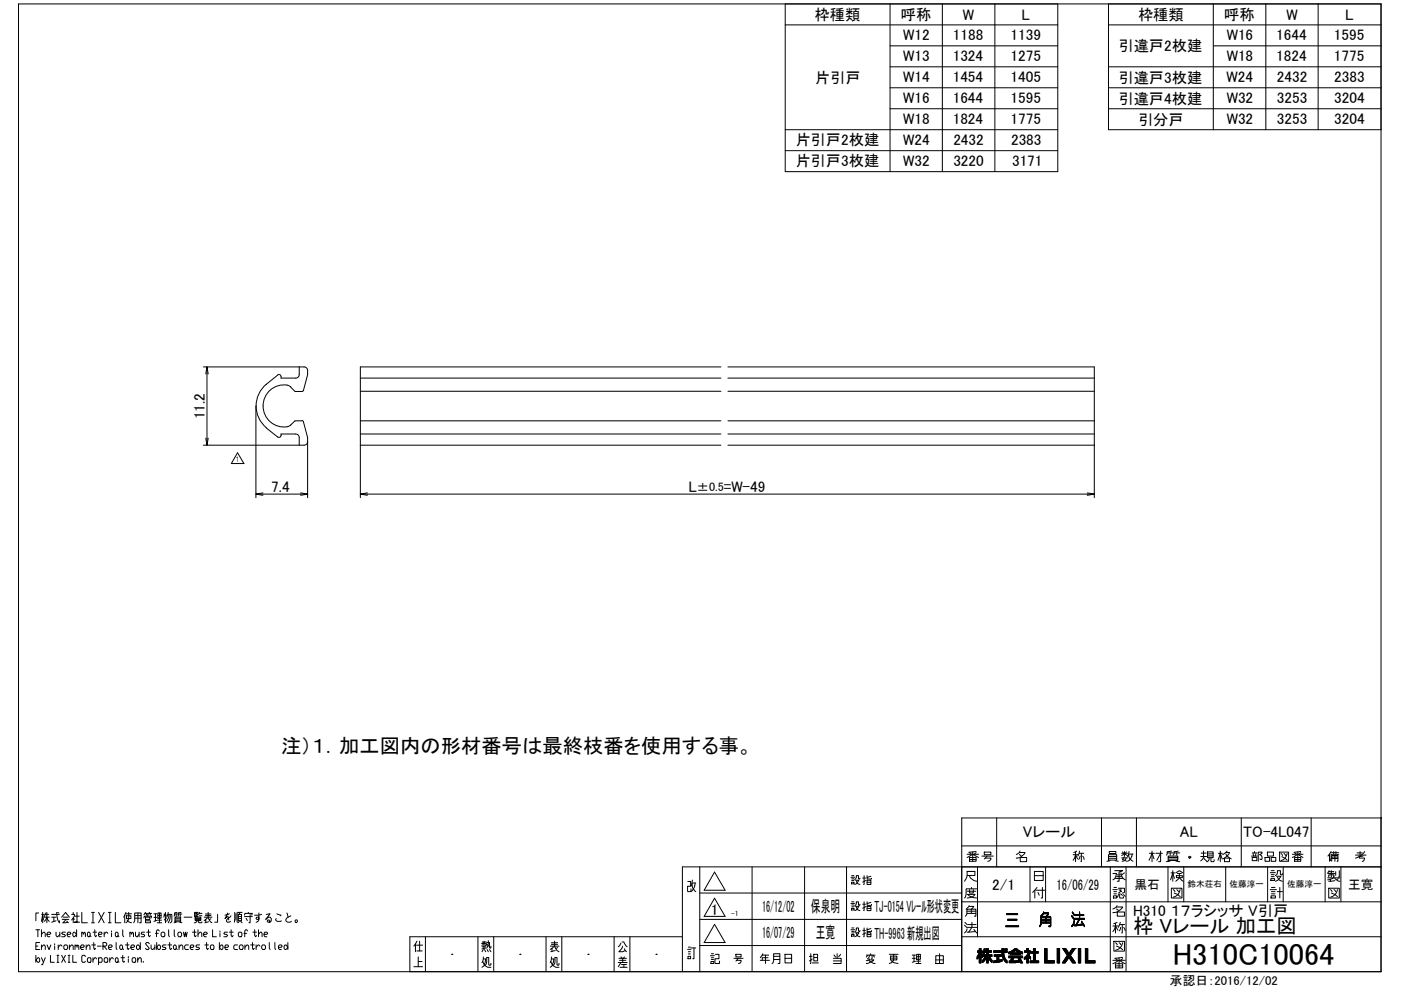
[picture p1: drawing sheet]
<svg xmlns="http://www.w3.org/2000/svg" width="297mm" height="210mm" viewBox="0 0 297 210" stroke-linecap="round" stroke-linejoin="round" font-family="sans-serif">
<!-- layer: TOS_WA -->
<g fill="none" stroke="#000" stroke-width=".21">
<path d="M3.9 .8h288.9v205.2h-288.9zM203.9 179.4h88.9M211.3 173.4v10.4M233.5 173.4v10.4M240.9 173.4v10.4M263.2 173.4v10.4M278 173.4v10.4M292.8 173.4h.1M292.8 173.4h-88.9v32.6M7.6 197.1h.8M8 197.1v1.5M8.2 193.6h-.6v1.6"/>
<path d="M8.4 199.8h-.8v1.5h.8M8.8 198.1l.6-.5 .2 .3v.7M8.8 197.1v1.5M8.8 193.9h.5M9 193.4v2.3M9.2 195.1l-.2-1.2-.2 1.5M9.4 195.4l.5-.9 .2 .6 .3 .3M9.4 194.5h1M9.6 193.9h.7M9.6 193.6l-.2 .7M9.9 193.4v2.3M10 198.1h.6l.2-.2-.2-.3h-.4l-.2 .3v.5l.2 .2h.4"/>
<path d="M11 194.5h.9M11 193.9h1.6M11.4 194.5v.9M11.9 197.6v.8l.2 .2h.2l.4-.5M11.9 195.2l-.9 .3M12 193.4a3.4 3.4 0 0 0 .6 2.3v-.5M12.2 193.4l.3 .2M12.7 197.6v1M13.1 194.5l.8-1.1 .8 1.1M13.2 194.9h1.4M13.4 194.5h1M13.9 197.6h-.6l-.2 .3 .2 .2h.4l.2 .3-.2 .2h-.6"/>
<path d="M13.9 194.9l-.6 .8 1-.2M14.2 195.3l.3 .4M14.3 198.1h.5l.3-.2-.3-.3h-.3l-.2 .3v.5l.2 .2h.3M15.2 193.9h.6v.3l-.6 .9M15.5 193.4v.5M15.6 197.6l.6 .5-.4 .5-.4-.2v-.5zM15.8 194.9l-.3-.3v1.1M15.9 194.3h.9M16.2 197.1v1.5M16.3 193.4v2.1h-.5h1.1M17.3 193.4v2.3h1.2M17.3 197.9l.2-.3 .2 .5"/>
<path d="M17.3 197.6v1M17.7 197.9l.2-.3 .2 .3v.7M18.7 197.6h.2l.2 .3v.5l-.2 .2h-.2l-.2-.2v-.5zM19.1 198.4l.2 .2M19.4 193.4h.6M19.4 195.7h.6M19.7 193.4v2.3M19.7 197.6h.8M19.9 199.8v1.3l.2 .2 .2-.2M20.1 197.1v1.3l.2 .2 .2-.2M20.9 198.1h.6l.2-.2-.2-.3h-.4l-.2 .3v.5l.2 .2h.4M20.9 193.4l1.2 2.3"/>
<path d="M22.1 193.4l-1.2 2.3M22.1 197.6v1M22.8 197.9l-.1-.3h-.2l-.4 .5M23 193.4h.6M23 195.7h.6M23.3 193.4v2.3M23.7 197.4v.2M23.7 197.9v.7M24.5 193.4v2.3h1.1M24.6 197.6h.2l.2 .3v.5l-.2 .2h-.2l-.1-.2v-.5zM24.6 199.8v1.3l.2 .2M25 198.4l.2 .2"/>
<path d="M26 197.1v1.3l.2 .2M26.4 194l-.2 .5M26.7 193.4l-.3 .6v1.7M26.7 193.7h1.2M26.8 194.2h1v.6h-1zM27 195.1l.1 .2 .8 .4M27 199.8v1.3l.2 .2 .2-.2M27.3 193.4a2.05 2.05 0 0 1-.6 2.3M27.5 197.9l.2-.3 .2 .5M27.5 197.6v1M27.9 197.9l.2-.3 .2 .3v.7M28.3 195.7l.3-.5v-1.6h1.3v2.1h-.3"/>
<path d="M28.6 194.7h1.3M28.6 194.1h1.3M28.7 197.6v.8l.2 .2h.2l.4-.5M29.2 193.6v2.1M29.5 197.6v1M29.7 199.8v1.5M30.5 194.6l.1-.3h1.6l-.2 .3M30.7 197.6h-.6l-.2 .3 .2 .2h.4l.2 .3-.2 .2h-.6M30.7 193.7h.6M30.8 194.5h1v.4h-1zM30.8 195.2h1.1v.5h-1.1zM30.8 193.4l-.3 .6"/>
<path d="M30.8 194.9v.3M31 193.7l.1 .3M31.1 197.6h.8M31.3 194v.3M31.5 197.1v1.3l.2 .2 .2-.2M31.6 193.7h.6M31.7 193.4l-.4 .6M31.8 193.7l.1 .3M32.6 193.7h.6M32.6 194.5h.6M33 193.7v1.6M33 197.9h.6"/>
<path d="M33.2 195.1l-.6 .3M33.2 199.8v1.5M33.3 195.7h1M33.4 195.1h.8M33.5 193.6h.6v1.1h-.6zM33.5 194.1h.6M33.8 197.4l-.2-.3-.4 .3v1.2M33.8 193.6v2.1M34.4 197.6h.3l.3 .3v.5l-.3 .2h-.3l-.3-.2v-.5zM34.8 193.7v.3h.5M34.8 194l-.1 .5M35.1 193.4v2.3"/>
<path d="M35.3 194.6l-.5 .5M35.6 193.9h.8v1.5l-.3 .3M35.7 193.4l-.4 1.1M35.8 197.1v1.3l.1 .2M35.8 193.9l-.1 .7-.4 .8M36 199.8v1.3l.2 .2 .2-.2M36.1 193.9l-.1 1.2-.3 .6M36.9 197.1v1.3l.2 .2M37 193.8h.7M37.1 194.5h1.2v.9h-1.2zM37.1 195.1h1.2M37.1 194.8h1.2"/>
<path d="M37.4 195.5l-.5 .2M37.4 193.8v.5M37.5 193.4l-.5 .1-.1 .8M37.8 193.8h.8M37.9 197.6h.4l.2 .3v.5l-.2 .2h-.4l-.2-.2v-.5zM38.1 195.5l.5 .2M38.2 193.8v.5M38.4 193.4l-.6 .1-.1 .8M38.9 197.6l.2 1 .2-1 .2 1 .2-1M39 194.5h1.7M40.8 197.6h.8M41.2 197.1v1.3l.2 .2 .2-.2"/>
<path d="M41.3 193.7h.6v.3h-.6M41.4 194.5h1.2v.7h-1.2zM41.4 194.9h1.2M41.4 194.7h1.2M41.6 193.4v.3M41.6 194v.3M41.8 195.2a.52 .52 0 0 1-.6 .5M42 193.4h-.7v.9h.7M42 198.1l.6-.5 .2 .3v.7M42 197.1v1.5M42.1 195.2l.1 .5h.5l.1-.3M42.2 193.7l-.1 .2"/>
<path d="M42.2 194.2h.6M42.3 193.4l-.1 .3h.6M43.2 198.1h.6l.2-.2-.2-.3h-.4l-.2 .3v.5l.2 .2h.4M43.3 195.2l.3-.3v.7M43.3 194.5h1.6M43.5 194.1h1.2M43.5 193.8h1.2M43.8 199.8v1.3l.2 .2 .2-.2M44.1 194.5l.5 .9 .3 .3M44.1 193.4v1.1l-.5 .4M44.2 195.4l-.8 .3M44.7 194.8l-.3 .2"/>
<path d="M45.1 197.1v1.5h.8M46.1 193.9v1.6h-.6M46.5 199.8v1.5M46.6 197.4v.2M46.6 197.9v.7M48.2 197.6h-.5l-.3 .3 .3 .2h.3l.2 .3-.2 .2h-.6M48.3 193.6l-.6 1.2 .7-.5 .1 .8M48.6 193.7l-.9 .3M48.6 197.6h.8M49 194.2l-1 .9 .2 .4h.4l.3-.1M49 197.1v1.3l.2 .2 .2-.2M49.8 193.4l-.1 2.1"/>
<path d="M50 193.7v1.4M50.3 193.4v2.1M50.4 193.4h.9M50.5 193.9h.7v1.3h-.7zM50.5 194.8h.7M50.5 194.3h.7M50.7 197.6h.4l.2 .3v.5l-.2 .2h-.4l-.2-.2v-.5zM50.7 195.2l-.3 .5M50.9 193.4l-.2 .5M51 195.2l.3 .5M51.7 197.9h.6M51.8 194l.1-.3h1.6l-.1 .3"/>
<path d="M51.8 194.3h1.7M52.2 194.7l.2 .5M52.5 197.4l-.2-.3h-.2l-.2 .3v1.2M52.6 193.4v.3M53 193.9v1.8h-.2M53.5 199.8v1.3l.2 .2 .2-.2M53.6 197.6h.8M54 197.1v1.3l.2 .2 .2-.2M54.8 198.1l.4-.5h.2l.2 .3v.7M54.8 197.1v1.5M54.9 193.6l-.1 1.3h-.4l-.1-.1 .1-.3h.4l.1 .6-.6 .4M55.5 193.9l-1.5 .1"/>
<path d="M56 198.1h.6l.2-.2-.2-.3h-.4l-.2 .3v.5l.2 .2h.4M56.5 193.9l.8-.2-1 1.2 .6-.4h.4l.2 .3v.4l-.2 .3h-.5l-.1-.3 .4-.1 .1 .4M57.1 199.8v1.3l.2 .2M58.3 199.8v1.3l.1 .2M58.6 194.8l-.2 .3 .4 .3h.7l.1-.2M58.7 193.7l.8 .3-.1 .2M60.8 193.6l.3 .9M61 199.8v1.5M61.7 194.2a1.13 1.13 0 0 0-1.1 1l.3 .3h.6l.3-.1M88.4 199.5l-.3 .6v1.7M89 199.5v2.1M90.2 198.6v7.4"/>
<path d="M101.3 198.6v7.4M102.3 199.7h.8M102.6 199.5v.5h-.4h1M103.2 199.8h.6l.1 1.2 .2-.1v-.3M103.5 199.4a1.97 1.97 0 0 1-.3 1.6M104.7 198.6v7.4M115.8 198.6v7.4M116.9 199.9h1.3M117.6 199.5v1.1l-.6 .5M119.1 198.6v7.4M130.2 198.6v7.4M131.6 200l-.5 .7"/>
<path d="M131.9 199.7h.4l.7 1M133.5 198.6v7.4M144.7 198.6h-57.8v7.4M145.8 186.9h.6v1h-.6v1.1h.7v-.5M146.7 187.4a1.9 1.9 0 0 0 .8 1.6M146.7 187.2h.8M146.8 186.6l-.3 1.3M147.4 187.2a2.28 2.28 0 0 1-.9 1.8M148.4 194.9h55.5M148.4 189.3h55.5M148.4 183.8v22.2M149.3 199.8l2.2-3.8 2.2 3.8"/>
<path d="M151.5 190.4l2.2 3.9h-4.4zM151.5 184.9l2.2 3.9h-4.4zM159.5 183.8v22.2M170.6 183.8v22.2M179.5 183.8v22.2M203.9 198.6h88.9M203.9 191.2h88.9M207.2 183.8v14.8M218.4 183.8v7.4M219.3 184.8h1.9v1.9h-1.9zM221.7 183.8v7.4M235.4 183.8v22.2"/>
<path d="M236.2 199.6h2.2v2.1h-2.2zM238 199.9a1.89 1.89 0 0 1-1.5 1.6M238.7 183.8v22.2M247.6 183.8v7.4M251 183.8v7.4M259.9 183.8v7.4M268.8 183.8v7.4M272.1 183.8v7.4M281 183.8v7.4M284.3 183.8v7.4M292.8 183.8h-148.1v22.2M7.6 200.6h.4"/>
<path d="M7.6 202.6v1.4M8 203.1l.4 .2v.5l-.2 .2-.6-.4zM8.8 200.9l.4-.6h.2l.2 .3v.7M8.8 200.3v1M8.8 203.1l.4 .9M9.6 203.1l-.6 1.4h-.2M10 200.3l.4 1 .4-1M10.7 202.6v1.4h.8M11.6 200.1v.2M11.6 200.6v.7M12.1 202.6h.4M12.1 204h.4"/>
<path d="M12.3 202.6v1.4M12.3 200.3v1M13.1 202.6l.8 1.4M13.2 200.6l-.4-.3-.5 .6M13.7 200.3h.4l.2 .3v.5l-.2 .2h-.4l-.2-.2v-.5zM13.9 202.6l-.8 1.4M14.5 202.6h.3M14.5 204h.3M14.6 202.6v1.4M14.7 200.9l.4-.6h.2l.2 .3v.7M14.7 200.3v1M15.4 202.6v1.4h.8"/>
<path d="M15.9 200.6l.2-.3 .2 .6M15.9 200.3v1M16.3 200.6l.2-.3 .2 .3v.7M17.1 200.9h.6l.2-.3-.2-.3h-.4l-.2 .3v.5l.2 .2h.4M18.1 202.8l-.2-.2h-.4l-.2 .2v1l.2 .2h.4l.2-.2M18.3 200.9l.4-.6h.2l.2 .3v.7M18.3 200.3v1M18.7 203.1h.4l.2 .2v.5l-.2 .2h-.4l-.2-.2v-.5zM19.5 200.3h.8M19.7 203.1v.9M20.5 203.3l-.2-.2h-.2l-.4 .5M20.6 200.6h.8"/>
<path d="M20.9 203.3l.2-.2h.4l.2 .2v.5l-.2 .2h-.6M20.9 203.1v1.4M21.8 200.6h.6l.2-.3-.2-.5h-.6v1.5M22 200.6l.6 .7M22.3 203.1h.4l.1 .2v.5l-.1 .2h-.4l-.2-.2v-.5zM23 200.9h.6l.2-.3-.2-.3h-.4l-.2 .3v.5l.2 .2h.4M23.3 203.1v.9M24 203.3l-.1-.2h-.2l-.4 .5M24.6 203.1h.2l.2 .2v.5l-.2 .2-.3-.2v-.5zM25 203.8l.2 .2M25.6 200.3h.2l.2 .3v.5l-.2 .2h-.2l-.2-.2v-.5zM25.6 203.1h.8"/>
<path d="M26 201.1l.2 .2M26 202.6v1.2l.2 .2 .2-.2M26.6 200.3h.8M27.2 202.8v.3M27.2 203.3v.7M27.8 200.9h.5l.3-.3-.3-.3h-.3l-.2 .3v.5l.2 .2h.3M28.2 203.1h.4l.2 .2v.5l-.2 .2h-.4l-.2-.2v-.5zM29.2 200.3h.2l.3 .6-.3 .4h-.2l-.3-.2v-.5zM29.2 203.6l.4-.5h.2l.2 .2v.7M29.2 203.1v.9M30.4 203.8v.2M31.7 200.1l-.3-.3h-.3l-.3 .3 .9 1-.3 .2h-.3l-.3-.2"/>
<path d="M32 200.3v.8l.2 .2 .6-.4M32.8 200.3v1M33.6 200.3h.2l.2 .3v.5l-.2 .2h-.2l-.4-.4zM35.2 200.3h-.6l-.2 .3 .2 .3h.4l.2 .2-.2 .2h-.6M35.6 200.3h.8M37 200.3l.4 .3v.5l-.2 .2-.4-.2v-.5zM37.4 201.1l.2 .2M38 200.9l.3-.6h.3l.2 .3v.7M38 200.3v1M39.9 200.3h-.5l-.3 .3v.5l.3 .2h.5M40.3 200.9h.6l.2-.3-.2-.3h-.4l-.2 .3v.5l.2 .2h.4M42.3 200.3h-.6l-.2 .3 .2 .3h.4l.2 .2-.2 .2h-.6"/>
<path d="M43.4 200.3h.8M44.8 200.3h.4l.2 .3v.5l-.2 .2h-.4l-.2-.2v-.5zM46.9 200.3h.2l.2 .3v.5l-.2 .2h-.2l-.4-.4zM47.7 200.9h.6l.2-.3-.2-.3h-.4l-.2 .3v.5l.2 .2h.4M50.4 200.3h-.6l-.2 .3v.5l.2 .2h.6M51 200.3h.3l.2 .3v.5l-.2 .2h-.3l-.3-.2v-.5zM51.9 200.9l.5-.6h.1l.2 .3v.7M51.9 200.3v1M53.1 200.3h.8M54.3 200.3v1M55.1 200.6l-.4-.3-.4 .6M55.7 200.3h.4l.2 .3v.5l-.2 .2h-.4l-.2-.2v-.5z"/>
<path d="M59 200.9h.6l.2-.3-.2-.3h-.3l-.3 .3v.5l.3 .2h.3M60.4 200.3h.2l.4 .6-.4 .4h-.2l-.2-.2v-.5zM88.1 200.1l-.4 .5M88.3 200.4h1.3M95.8 202.3h.1M102.2 200.7h.8M102.3 203.9l.4 .8 .7 .4h.7M102.5 203.3h.5l-.4 1.5-.4 .3M102.5 202.9l-.2 1-.1 .2M102.5 201.3l-.3 .5M102.5 200l-.3 .4M102.6 200.4v.7"/>
<path d="M102.7 201.3l.3 .5M102.8 200l.1 .4h.3v-.2M103 201l-.8 .2M103.3 200.3l.3 .3M103.3 201.3l.2 .5M103.8 201.3l.3 .5M104.1 204.2v.3l-.2 .2-.3-.2v-1.5h-.4l-.1 1.3-.2 .4M110.2 202.3h.1M116.7 201.3l.3-.2v.6M116.7 200.6h1.8M116.8 203.9l.4 .8 .6 .4h.7M116.9 203.3h.6l-.5 1.5-.3 .3"/>
<path d="M116.9 202.9l-.2 1.2M116.9 200.2h1.3M117.6 200.6l.5 .9 .4 .3M117.7 201.5l-.9 .3M118.2 200.9l-.4 .3M118.5 204.2v.3l-.2 .2-.2-.2v-1.5h-.4l-.1 1.3-.3 .4M124.7 202.3h.1M131.1 204.1h1.9M131.2 203.2h1.6M131.3 203.6h1.4M131.5 205.1h1.5M131.6 204.1l-.5 .9"/>
<path d="M131.6 202.9l.3 .3M131.8 204.5h1M132 200.6l-.1 .4-.7 .8h.8l.6-.3M132 203.2v.9M132.3 204.5v.6M132.4 201.2l.4 .6M132.4 202.9l-.2 .3M139.1 202.3h.1M145.8 201.3h.7M145.9 202.8h.5v.5h-.5zM146 202.3h.4M146 201.8h.4"/>
<path d="M146 200.8h.4M146.5 201h1M147.1 201v2.3h-.2M148.4 200.5h55.5M207.2 202.8v.5M207.2 201.6v.4M207.2 202.7v.5M207.3 201.6v.4M207.4 202.5l-.1 .7M207.5 201.6v.4M207.5 202.3v.7M207.5 201.6v1.3"/>
<path d="M207.6 201.1h.4v.5h.3v.4h-.3l.3 .5v.5l-.3-.4v1.6h-.4v-1.4l-.5 .6v-.5l.5-.9h-.4v-.4h.4zM207.7 201.1v3.1M207.8 201.1v3.1M207.9 201.1v3.1M208 201.1v3.1M208.1 201.6v.4M208.1 202.2v.5M208.1 202.3v.5M208.2 201.6v.4M208.2 202.3v.7M208.4 203.6v.4M208.4 201.9v.4"/>
<path d="M208.4 202.4v.4M208.4 203.5v.5M208.5 201.7v.6M208.5 202.4v.4M208.5 203.4v.5M208.6 201.6v.7M208.6 202.4v.4M208.6 203.3v.6M208.6 201.2h.4l-.1 .4h.3v-.5h.3v.5h.7v.3h-.7v.5h.8v.4h-.4l.4 .8v.5l-.8-1.1v1.2h-.3v-1.2l-.4 .6-.5 .5v-.5l.6-.8h-.5v-.4h.8v-.5h-.4l-.4 .4zM208.6 201.2v1M208.6 203.2v.6M208.7 201.2v.9"/>
<path d="M208.7 202.4v.4M208.7 203.1v.6M208.8 201.2v.8M208.8 202.4v.4M208.8 203v.7M208.8 201.2v.7M208.8 202.4v1.2M208.9 201.2v.7M208.9 202.4v1.1M208.9 201.2v.3M208.9 201.6v.3M208.9 202.4v1"/>
<path d="M209 201.6v.3M209.1 202.4l-.1 .9M209.2 201.6v.3M209.2 202.4v.6M209.2 201.1v3.1M209.3 201.1v3.1M209.4 201.1v3.1M209.5 201.1v3.1M209.6 201.6v.3M209.6 202.4v.7M209.7 201.6v.3M209.7 202.4v.8"/>
<path d="M209.7 202.4v1M209.8 201.6v.3M209.8 202.4v1.1M209.9 201.6v.3M209.9 202.4v1.3M210 201.6v.3M210 202.4v.4M210 203.1v.6M210 203.2v.6M210.1 201.6v.3M210.1 202.4v.4M210.1 203.4v.5"/>
<path d="M210.2 201.6v.3M210.2 202.4v.4M210.2 203.4v.5M210.3 202.4v.4M210.3 203.5v.5M210.3 203.6v.5M210.7 201.6h1.7v-.5h.4v.5h.8v.4h-.8l.2 .8 .6 .9v.5l-.6-.4a2.69 2.69 0 0 1-.6-1.8h-1.7zM210.7 201.6v.4M210.7 203.7v.4M210.8 202.4h1.5v.4h-.5v.8l.7-.2a.59 .59 0 0 1-.7 .6l-1.1 .1v-.4h.7v-.9h-.6zM210.8 201.6v.4M210.8 202.4v.4"/>
<path d="M210.8 203.7v.4M210.9 201.6v.4M210.9 202.4v.4M210.9 203.7v.4M211 201.6v.4M211 202.4v.4M211 203.7v.4M211.1 201.6v.4M211.1 202.4v.4M211.1 203.7v.4M211.2 201.6v.4M211.2 202.4v.4"/>
<path d="M211.2 203.7v.4M211.3 201.6v.4M211.3 202.4v.4M211.3 203.7v.3M211.4 201.6v.4M211.4 202.4v.4M211.4 203.7v.3M211.4 202.4v1.6M211.5 201.6v.4M211.5 202.4v1.6M211.6 201.6v.4M211.6 202.4v1.6"/>
<path d="M211.7 201.6v.4M211.7 202.4v1.6M211.8 201.6v.4M211.8 202.4v.4M211.8 203.6v.4M211.9 201.6v.4M211.9 202.4v.4M211.9 203.6v.3M212.1 201.6v.4M212.1 202.4v.4M212.1 203.5v.4M212.2 201.6v.4"/>
<path d="M212.2 202.4v.4M212.2 203.5v.4M212.3 201.6v.4M212.3 202.4v.4M212.3 203.5v.4M212.4 201.6v.4M212.4 203.5v.3M212.5 201.1v1.2M212.5 203.4v.4M212.5 201.1v1.6M212.6 201.1v2M212.7 201.1v2.2"/>
<path d="M212.8 201.1v2.4M212.9 201.6v.4M212.9 202.6v1M213 201.6v.4M213 202.8v.9M213 201.2h.6v.3h-.6zM213 201.2v.3M213 203.1v.7M213.1 201.2v.3M213.1 201.6v.4M213.1 203.2v.7M213.2 201.2v.3"/>
<path d="M213.2 201.6v.4M213.2 203.3v.6M213.2 203.4v.6M213.3 201.2v.3M213.3 201.6v.4M213.3 203.5v.5M213.3 203.6v.5M213.4 201.2v.3M213.4 201.6v.4M213.4 203.6l.1 .6M213.9 201.9l.6-.2 .6-.5h.5l.6 .5 .6 .2v.4l-.4-.2v.3h-2.1v-.3l-.4 .2zM213.9 202.7h2.9v.4h-1.8l-.3 .6h1.1l.3-.1-.3-.4h.5l.5 1h-.4l-.2-.3-.4 .2h-1.9v-.4h.3l.3-.6h-.6z"/>
<path d="M213.9 201.9v.4M213.9 202.7v.4M213.9 201.9v.3M214 201.8v.4M214 202.7v.4M214 203.7v.4M214.1 201.8v.4M214.1 202.7v.4M214.1 203.7v.4M214.2 201.8v.4M214.2 202.7v.4M214.2 203.7v.4"/>
<path d="M214.3 202.7v.4M214.3 201.7v.7M214.3 203.5v.6M214.4 201.7v.7M214.4 202.7v.4M214.4 203.3v.8M214.4 203.1v1M214.5 201.6v.8M214.5 202l.7-.3a.21 .21 0 0 1 .2-.2 .21 .21 0 0 1 .2 .2l.6 .3zM214.5 202.7v1.4M214.6 201.6v.8M214.6 202.7v1.4"/>
<path d="M214.7 201.5v.5M214.7 202v.4M214.7 202.7v1.4M214.7 202.7v.9M214.7 203.7v.4M214.8 201.5v.4M214.8 202v.4M214.8 202.7v.8M214.8 203.7v.4M214.9 201.4v.5M214.9 202v.4M214.9 202.7v.6"/>
<path d="M214.9 203.7v.4M214.9 201.4v.4M214.9 202.7v.4M215 201.3v.5M215 202v.4M215 202.7v.4M215 203.7v.4M215 201.2v.5M215.1 202v.4M215.1 202.7v.4M215.1 203.7v.4M215.2 201.2l-.1 .5"/>
<path d="M215.3 201.2v.4M215.3 202v.4M215.3 202.7v.4M215.3 203.7v.4M215.3 201.2v.3M215.4 201.2v.3M215.4 202v.4M215.4 202.7v.4M215.4 203.7v.4M215.4 201.2v.4M215.5 201.2v.4M215.5 202v.4"/>
<path d="M215.5 202.7v.4M215.5 203.7v.4M215.5 201.2v.5M215.6 201.2v.5M215.6 202v.4M215.6 202.7v.4M215.6 203.7v.4M215.7 201.3v.5M215.7 202v.4M215.7 202.7v.4M215.7 203.7v.4M215.8 201.3v.5"/>
<path d="M215.8 202v.4M215.8 202.7v.4M215.8 203.7v.4M215.8 201.4v.5M215.9 201.5v.4M215.9 202v.4M215.9 202.7v.4M215.9 203.2v.1M215.9 203.7v.3M216 201.5v.5M216 202v.4M216 202.7v.4"/>
<path d="M216 203.2v.3M216 203.6v.4M216.1 201.6v.8M216.1 202.7v.4M216.1 203.2v.8M216.1 203.2v.7M216.2 201.7v.7M216.2 202.7v.4M216.2 203.2v.7M216.3 201.7v.7M216.3 202.7v.4M216.3 203.2v.8"/>
<path d="M216.4 201.7v.7M216.4 202.7v.4M216.4 203.3v.8M216.4 201.7v.4M216.4 203.4v.8M216.5 201.7v.5M216.5 202.7v.4M216.5 203.5v.7M216.5 201.8v.4M216.5 203.7v.5M216.6 201.8v.4M216.6 202.7v.4"/>
<path d="M216.6 203.8v.4M216.7 201.8v.4M216.7 202.7v.4M216.7 204v.2M216.8 201.9v.4M216.8 202.7v.4M216.8 204.1v.1M217.2 203v.4M217.2 201.6v.3M217.3 201.6v.3M217.3 202.9v.5M217.4 201.6v.3"/>
<path d="M217.4 202.9v.4M217.5 201.6v.3M217.5 202.8v.5M217.6 201.6v.3M217.6 202.7v.5M217.6 202.6v.5M217.7 201.1h.3v.5h.5l-.4 1 .4 .3v.5l-.5-.4v1.2h-.3v-1.1l-.5 .3v-.4a1.48 1.48 0 0 0 .8-1.1h-.8v-.3h.5zM217.7 201.1v.8M217.7 202.6v1.6M217.7 202.5v1.7M217.8 201.1v.8M217.8 202.4v1.8"/>
<path d="M217.9 201.1v.8M217.9 202.3v1.9M218 201.1v.8M218 202.1v2.1M218 201.1v3.1M218.2 201.6v1.5M218.2 201.6v.9M218.2 202.6v.5M218.3 201.6v.7M218.3 202.7v.4M218.3 201.6v.6M218.3 202.8v.4"/>
<path d="M218.4 201.6v.3M218.4 202.8v.5M218.4 203.7v.4M218.5 202.8v.5M218.5 203.7v.4M218.6 203.7v.4M218.6 201.7v.4M218.7 201.7v.4M218.7 203.7v.4M218.8 201.7v.4M218.8 203.7v.4M218.9 201.7v.4"/>
<path d="M218.9 203.7v.4M219 201.7v.4M219 203.7v.4M219.1 201.7v.4M219.1 203.7v.4M219.1 201.1h.4v.6h.6v.4h-.6v1.6h.7v.4h-1.8v-.4h.7v-1.6h-.5v-.4h.5zM219.1 201.1v3M219.2 201.1v3M219.3 201.1v3M219.4 201.1v3M219.5 201.7v.4M219.5 203.7v.4"/>
<path d="M219.7 201.7v.4M219.7 203.7v.4M219.8 201.7v.4M219.8 203.7v.4M219.9 201.7v.4M219.9 203.7v.4M220 201.7v.4M220 203.7v.4M220.1 201.7v.4M220.1 203.7v.4M220.2 203.7v.4M221.5 201.1h.5v2.6h1.5v.5h-2z"/>
<path d="M221.5 201.1v3.1M221.6 201.1v3.1M221.7 201.1v3.1M221.8 201.1v3.1M221.9 201.1v3.1M222 201.1v3.1M222.1 203.7v.5M222.2 203.7v.5M222.3 203.7v.5M222.4 203.7v.5M222.5 203.7v.5M222.6 203.7v.5"/>
<path d="M222.7 203.7v.5M222.8 203.7v.5M222.9 203.7v.5M223 203.7v.5M223.1 203.7v.5M223.2 203.7v.5M223.3 203.7v.5M223.4 203.7v.5M223.5 203.7v.5M224.1 201.1h.5v3.1h-.5zM224.2 201.1v3.1M224.3 201.1v3.1"/>
<path d="M224.4 201.1v3.1M224.5 201.1v3.1M224.6 201.1v3.1M225.3 204.1v.1M225.3 201.1h.7l.6 1.1 .8-1.1h.6l-1.1 1.5 1.1 1.6h-.6l-.8-1.2-.8 1.2h-.6l1.1-1.6zM225.4 201.1v.1M225.4 204v.2M225.4 203.9v.3M225.5 201.1v.3M225.5 203.8v.4M225.5 201.1v.4M225.5 203.7v.5"/>
<path d="M225.6 201.1l.1 .5M225.7 203.5v.7M225.7 201.1v.6M225.7 203.4v.8M225.8 201.1v.7M225.8 203.3v.9M225.9 201.1v.8M225.9 203.2v.9M225.9 201.1v.9M225.9 203.1v.9M226 201.2v.9M226 203v.9"/>
<path d="M226 201.3v.9M226 202.9v.9M226.1 201.4v.9M226.1 202.8v.9M226.2 201.5v.9M226.2 202.8v.9M226.3 201.6v.9M226.3 202.6v.9M226.3 201.7v1.7M226.4 201.8v1.6M226.5 201.9v1.3M226.6 202.1v1"/>
<path d="M226.6 202.2v.8M226.7 202.1v1M226.8 202v1.2M226.9 201.9v1.4M226.9 201.8v1.6M227 201.7v1.8M227 201.6v.9M227 202.7v.9M227.1 202.8v1M227.1 201.4v.9M227.2 201.3v.9M227.2 203v.9"/>
<path d="M227.3 203.1l.1 1M227.4 201.1l-.1 1M227.4 201.1v.8M227.4 203.3v.9M227.5 201.1v.7M227.5 203.4v.8M227.6 201.1v.6M227.6 203.4v.8M227.6 201.1v.5M227.6 203.5v.7M227.7 201.1v.4M227.7 203.7v.5"/>
<path d="M227.7 201.1v.3M227.8 201.1v.2M227.8 203.8v.4M227.9 201.1v.1M227.9 203.9v.3M228 201.1h.1M228 204v.2M228.6 201.1h.5v3.1h-.5zM228.7 201.1v3.1M228.8 201.1v3.1M228.9 201.1v3.1M229 201.1v3.1"/>
<path d="M229.1 201.1v3.1M230.1 201.1h.5v2.6h1.6v.5h-2.1zM230.2 201.1v3.1M230.3 201.1v3.1M230.4 201.1v3.1M230.5 201.1v3.1M230.6 201.1v3.1M230.7 203.7v.5M230.8 203.7v.5M230.9 203.7v.5M231 203.7v.5M231.1 203.7v.5"/>
<path d="M231.2 203.7v.5M231.3 203.7v.5M231.4 203.7v.5M231.5 203.7v.5M231.6 203.7v.5M231.7 203.7v.5M231.8 203.7v.5M231.9 203.7v.5M232 203.7v.5M232.1 203.7v.5"/>
<circle cx="62.8" cy="195.3" r=".28"/>
</g>
<!-- layer: TOS_S1 -->
<g fill="none" stroke="#000" stroke-width=".21">
<path d="M59.6 79.8l-.1-.3-.5-.1-2.6 2.1M63.4 79.4a.74 .74 0 0 1-.7 .8h-3.1v-.3M64.5 77.8h-1.1v1.6M64.5 77.8a.74 .74 0 0 1 .7 .7v.9l-.9 3.4M152.9 77.8h-76.5v16.6h76.5M154.3 77.8h77.7v16.6h-77.7M56.4 90.7l2.6 2 .5-.1 .1-.3M56.5 81.5a6 6 0 0 0 0 9.2M59.6 92.3v-.3h3.1a.74 .74 0 0 1 .7 .8v1.6h1.1M61.7 82.1l.9 .9h1.4M61.7 82.1a3.5 3.5 0 0 0-4.4 .6 4.4 4.4 0 0 0-1 5.5 4.4 4.4 0 0 0 5.2 2.1l.2-.2M64 89.2h-1.4l-.9 .9"/>
<path d="M64.1 89.2l.2 .2 .9 3.4v.8a.74 .74 0 0 1-.7 .8M64.3 82.8l-.2 .2M76.4 83h76.5M76.4 89.2h76.5M154.3 83h77.7M154.3 89.2h77.7"/>
</g>
<!-- layer: TOS_M1 -->
<g fill="none" stroke="#000" stroke-width=".21">
<path d="M166.5 .8h57.8v35.6h-57.8zM166.5 5.3h57.8M188.7 9.7h35.6M188.7 14.2h35.6M188.7 18.6h35.6M188.7 .8v35.6M199.8 .8v35.6M210.9 .8v35.6M235 .8h57.8v26.7h-57.8zM235 5.3h57.8M235 14.2h57.8M235 18.6h57.8"/>
<path d="M257.2 9.7h35.6M257.2 .8v26.7M268.4 .8v26.7M279.5 .8v26.7M166.5 27.5h57.8M166.5 31.9h57.8M188.7 23.1h35.6M235 23.1h57.8M43.1 77.8h20.3M43.9 79.3v13.6M43.1 94.4h20.3M50.4 96l1.3 2.3h-2.6z"/>
<path d="M54.3 86.1v19.4M65.2 93.7v11.8M76.4 94.4v11.1M232 94.4v11.1M55.7 104.8h8M77.9 104.8h152.6"/>
</g>
<!-- layer: 0 -->
<path d="M43.6 79.3l.3-1.5 .2 1.5M43.9 77.8v1.5M43.6 92.9l.3 1.5 .2-1.5M43.9 92.9v1.5M54.3 104.8h1.4M55.7 104.5l-1.4 .3 1.4 .2M63.7 104.5l1.5 .3-1.5 .2M63.7 104.8h1.5M76.4 104.8h1.5M77.9 104.5l-1.5 .3 1.5 .2M230.5 104.5l1.5 .3-1.5 .2M230.5 104.8h1.5" fill="none" stroke="#000" stroke-width=".21"/>
<!-- layer: TOS_K1 -->
<path d="M76.4 80.2h76.5M76.4 92h76.5M154.3 80.2h77.7M154.3 92h77.7" fill="none" stroke="#000" stroke-width=".21"/>
<text font-size="6.5" x="248.7" y="204.5">H310C10064</text>
<text font-size="6.2" x="212" y="197.6">三 角 法</text>
<g font-size="5.3">
<text x="203.9" y="183.8">番号</text>
<text x="214.1" y="183.8">名 称</text>
<text x="233.5" y="183.8">員数</text>
<text x="242.4" y="183.8">材質・規格</text>
<text x="264.2" y="183.8">部品図番</text>
<text x="280.5" y="183.8">備 考</text>
<text x="203.2" y="191.6">度</text>
<text x="203.2" y="188">尺</text>
<text x="217.7" y="191.6">付</text>
<text x="234.6" y="191.6">認</text>
<text x="234.6" y="188">承</text>
<text x="246.9" y="188">検</text>
<text x="247.3" y="191.6">図</text>
<text x="268.1" y="191.6">計</text>
<text x="268.1" y="188">設</text>
<text x="280.1" y="188">製</text>
<text x="280.5" y="191.6">図</text>
<text x="179.2" y="194.4">設指</text>
<text x="203.6" y="195.4">角</text>
<text x="234.6" y="195.4">名</text>
<text x="203.2" y="199">法</text>
<text x="234.6" y="199">称</text>
<text x="149.2" y="205.7">記 号</text>
<text x="159.8" y="205.7">年月日</text>
<text x="170.4" y="205.7">担 当</text>
<text x="182.4" y="205.7">変 更 理 由</text>
<text x="234.6" y="206.4">番</text>
</g>
<g font-size="4.9">
<text x="179.2" y="188.7">設指</text>
<text x="179.2" y="199.7">設指</text>
<text x="86.4" y="206">上</text>
</g>
<g font-size="4.3">
<text x="59.6" y="159.6">注）１．加工図内の形材番号は最終枝番を使用する事。</text>
<text x="240.2" y="197.9">枠 Vレール 加工図</text>
</g>
<g font-size="3.4">
<text x="161.6" y="193.4">16/12/02</text>
<text x="171.9" y="193.4">保泉明</text>
<text x="185.4" y="193.4">TJ-0154 Vﾚｰﾙ形状変更</text>
<text x="161.6" y="198.9">16/07/29</text>
<text x="173" y="199">王寛</text>
<text x="185.4" y="199">TH-9963 新規出図</text>
</g>
<g font-size="3.2">
<text x="172.7" y="4.2">枠種類</text>
<text x="191" y="4.2">呼称</text>
<text x="204.2" y="4.1">W</text>
<text x="216.6" y="4.1">L</text>
<text x="241.3" y="4.2">枠種類</text>
<text x="259.5" y="4.2">呼称</text>
<text x="272.7" y="4.1">W</text>
<text x="285.2" y="4.1">L</text>
<text x="191.5" y="8.6">W12</text>
<text x="202" y="8.6">1188</text>
<text x="214.3" y="8.6">1139</text>
<text x="237.1" y="10.9">引違戸2枚建</text>
<text x="260.1" y="8.6">W16</text>
<text x="270.6" y="8.6">1644</text>
<text x="282.8" y="8.6">1595</text>
<text x="172.8" y="17.5">片引戸</text>
<text x="191.5" y="13">W13</text>
<text x="191.5" y="17.5">W14</text>
<text x="202" y="13">1324</text>
<text x="202" y="17.5">1454</text>
<text x="214.3" y="13">1275</text>
<text x="214.3" y="17.5">1405</text>
<text x="237.1" y="17.5">引違戸3枚建</text>
<text x="260" y="17.5">W24</text>
<text x="260.1" y="13">W18</text>
<text x="270.6" y="13">1824</text>
<text x="270.7" y="17.5">2432</text>
<text x="282.8" y="13">1775</text>
<text x="282.9" y="17.5">2383</text>
<text x="191.5" y="21.9">W16</text>
<text x="202" y="21.9">1644</text>
<text x="214.3" y="21.9">1595</text>
<text x="237.1" y="22">引違戸4枚建</text>
<text x="260.1" y="21.9">W32</text>
<text x="270.7" y="21.9">3253</text>
<text x="282.9" y="21.9">3204</text>
<text x="191.5" y="26.4">W18</text>
<text x="202" y="26.4">1824</text>
<text x="214.3" y="26.4">1775</text>
<text x="241.3" y="26.4">引分戸</text>
<text x="260.1" y="26.4">W32</text>
<text x="270.7" y="26.4">3253</text>
<text x="282.9" y="26.4">3204</text>
<text x="168.6" y="30.8">片引戸2枚建</text>
<text x="168.6" y="35.3">片引戸3枚建</text>
<text x="191.5" y="30.8">W24</text>
<text x="191.5" y="35.2">W32</text>
<text x="202.1" y="30.8">2432</text>
<text x="202.1" y="35.2">3220</text>
<text x="214.4" y="30.8">2383</text>
<text x="214.6" y="35.2">3171</text>
<text x="43.4" y="88.9" transform="rotate(-90 43.4 88.9)">11.2</text>
<text x="57.5" y="104.3">7.4</text>
<text x="146" y="104.3">L</text>
<text x="153.4" y="104.3">=W-49</text>
<text x="216.9" y="177.4">Vレール</text>
<text x="250.2" y="177.5">AL</text>
<text x="263.6" y="177.5">TO-4L047</text>
<text x="210.4" y="188.6">2/1</text>
<text x="224" y="188.6">16/06/29</text>
<text x="150.7" y="194.1">1</text>
<text x="240.2" y="194.2">H310 １７ラシッサ V引戸</text>
</g>
<g font-size="2.7">
<text x="240.5" y="188.4">黒石</text>
<text x="285.8" y="188.5">王寛</text>
<text x="248.1" y="208.8">承認日：2016/12/02</text>
</g>
<text font-size="2.6" x="147.8" y="104.1">±0.5</text>
<g font-size="1.8">
<text x="251.8" y="188.2">鈴木荘右</text>
<text x="260.7" y="188.2">佐藤淳一</text>
<text x="272.9" y="188.2">佐藤淳一</text>
</g>
<text font-size="1.7" x="50" y="97.9">１</text>
<text font-size="1.6" x="155" y="194.2">-1</text>
</svg>
